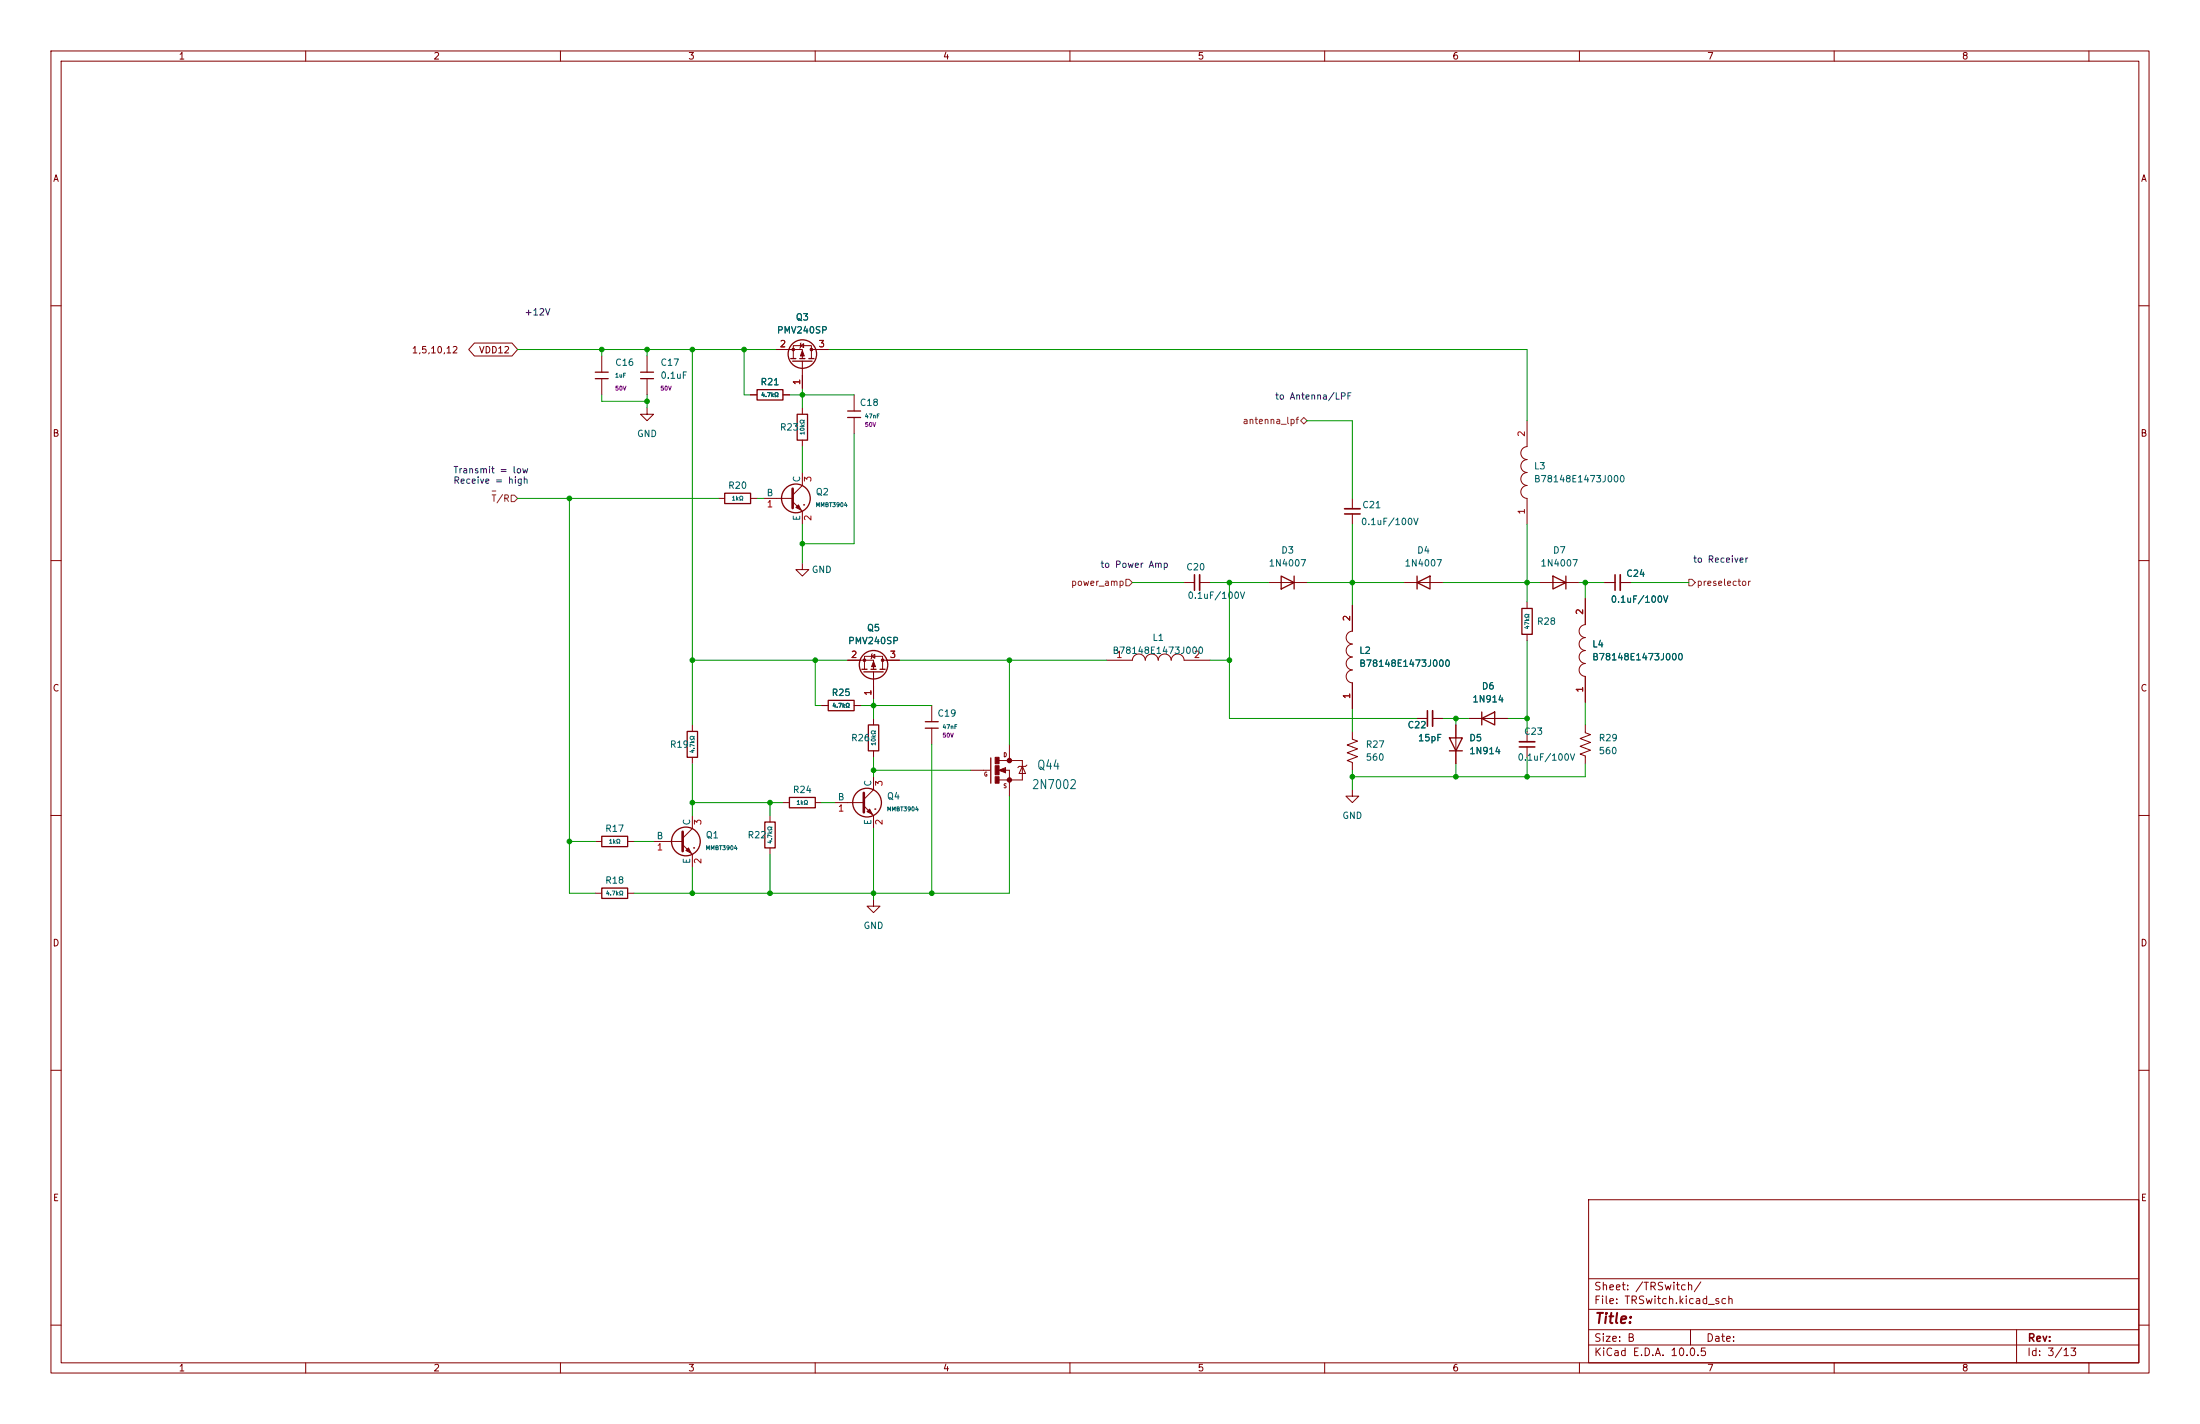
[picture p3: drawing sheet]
<svg xmlns="http://www.w3.org/2000/svg" width="432mm" height="279mm" viewBox="0 0 432 279" stroke-linecap="round" stroke-linejoin="round" font-family="sans-serif">
<g fill="none" stroke="#840000" stroke-width=".2">
<path d="M10 10h411.8v259.4h-411.8zM12 12h407.8v255.4h-407.8zM60 10v2M110 10v2M160 10v2M210 10v2M260 10v2M310 10v2M360 10v2M410 10v2M10 60h2M93.1 67.3h7.4l1.1 1.3-1.1 1.3h-7.4l-1.1-1.3z"/>
<path d="M118.1 69.9v3.1M118.1 74.3v3.2M127 69.9v3.1M127 74.3v3.2M147.3 77.5h1.3M152.4 68.6h5.1v1.8M153.7 77.5h1.2M155.7 70.4v-2.6h3.6v2.6M157.1 67.8l.6-.4v.8zM157.2 67.3l-.2 1M157.5 70.9v5.3M159.3 68.6h3.3"/>
<path d="M167.6 77.5v3.1M419.8 60h2M127 80v1.3h1.3l-1.3 1.3-1.3-1.3h1.3M141 97.8h1.2M147.3 97.8h1.3M149.9 97.8h5.7M155.6 98.4l1.9 1.9v2.6M157.5 92.7v2.6l-1.9 1.9M157.5 80v1.3M157.5 86.4v1.2M157.7 99.1h.1M167.6 81.9v3.2"/>
<path d="M265.4 97.8v2M299.7 82.6v5a1.27 1.27 0 0 0-1.2 1.3 1.27 1.27 0 0 0 1.2 1.3 1.27 1.27 0 0 0-1.2 1.2 1.27 1.27 0 0 0 1.2 1.3 1.27 1.27 0 0 0-1.2 1.3 1.27 1.27 0 0 0 1.2 1.3 1.27 1.27 0 0 0-1.2 1.2 1.27 1.27 0 0 0 1.2 1.3v5.1M10 110h2M157.5 110.5v1.3h1.2l-1.2 1.2-1.3-1.2h1.3M232.4 114.3h2M235.5 114.3h2M248.9 114.3h7.6M265.4 118.7v5.1a1.27 1.27 0 0 0-1.2 1.3 1.27 1.27 0 0 0 1.2 1.3 1.27 1.27 0 0 0-1.2 1.2 1.27 1.27 0 0 0 1.2 1.3 1.27 1.27 0 0 0-1.2 1.3 1.27 1.27 0 0 0 1.2 1.3 1.27 1.27 0 0 0-1.2 1.2 1.27 1.27 0 0 0 1.2 1.3v5.1M265.4 100.8v2.1M275.6 114.3h7.6M299.7 118.1v1.3M302.3 114.3h7.6"/>
<path d="M311.1 117.5v5.1a1.27 1.27 0 0 0-1.2 1.2 1.27 1.27 0 0 0 1.2 1.3M315 114.3h2M318 114.3h2M419.8 110h2M161.3 138.4h1.3M166.4 129.5h5v1.8M167.6 138.4h1.3M169.7 131.3v-2.5h3.5v2.5M171.1 128.8l.6-.4v.8zM171.2 128.3l-.3 1M171.4 131.8v5.4M173.2 129.5h3.3"/>
<path d="M182.9 138.4v3.2M217.2 129.5h5a1.27 1.27 0 0 1 1.3-1.2 1.27 1.27 0 0 1 1.3 1.2 1.27 1.27 0 0 1 1.3-1.2 1.27 1.27 0 0 1 1.2 1.2 1.27 1.27 0 0 1 1.3-1.2 1.27 1.27 0 0 1 1.3 1.2 1.27 1.27 0 0 1 1.2-1.2 1.27 1.27 0 0 1 1.3 1.2h5.1M299.7 124.5v1.2M311.1 125.1a1.27 1.27 0 0 0-1.2 1.3 1.27 1.27 0 0 0 1.2 1.2 1.27 1.27 0 0 0-1.2 1.3 1.27 1.27 0 0 0 1.2 1.3 1.27 1.27 0 0 0-1.2 1.2 1.27 1.27 0 0 0 1.2 1.3v5.1M10 160h2M135.9 142.2v1.3M135.9 148.6v1.3M153.7 157.5h1.2M160 157.5h1.3M163.8 157.5h5.7M169.5 158.1l1.9 1.9v2.6M171.4 141v1.2"/>
<path d="M171.4 147.3v1.3M171.4 152.4v2.5l-1.9 1.9M171.7 158.8h.1M182.9 142.9v3.2M190.5 151.1h3.8M196.1 151.1l1.3-.5v1zM196.1 149.2h4.6v3.8h-4.6M197.2 151.1h.9v5.1M198.1 146.1v3.1M200.7 150.4l.6 1.4h-1.3zM201.5 150.1l-.2 .3h-1.3l-.2 .2M265.4 143.5v1.5l1 .4-2 .8 2 .7-2 .8 2 .8-2 .7 1 .4v1.5"/>
<path d="M265.4 154.9v1.3h1.3l-1.3 1.3-1.2-1.3h1.2M278.1 141h2.1M281.2 141h2M285.7 142.2v7.7M288.3 141h7.6M299.7 143.5v2M299.7 146.6v2M311.1 142.2v1.6l1.1 .3-2.1 .8 2.1 .8-2.1 .7 2.1 .8-2.1 .8 1 .3v1.6M419.8 160h2M116.8 165.1h1.3M116.8 175.3h1.3M123.2 165.1h1.3"/>
<path d="M123.2 175.3h1.3M128.3 165.1h5.7M134 165.7l1.9 1.9v2.6M135.9 160v2.6l-1.9 1.9M136.1 166.4h.1M151.1 160v1.3M151.1 166.4v1.2M171.4 176.5v1.3h1.3l-1.3 1.3-1.2-1.3h1.2M10 210h2M419.8 210h2M311.8 235.4h108v32h-108zM10 260h2"/>
<path d="M311.8 256.9h108M311.8 250.9h108M419.8 260h2M60 267.4v2M110 267.4v2M160 267.4v2M210 267.4v2M260 267.4v2M310 267.4v2M311.8 263.9h108M311.8 260.9h108M331.8 260.9v3"/>
<path d="M360 267.4v2M395.8 260.9v6.5M410 267.4v2"/>
</g>
<path d="M155.6 95.9v3.8M169.5 155.6v3.8M134 163.2v3.8" fill="none" stroke="#840000" stroke-width=".51"/>
<g fill="none" stroke="#840000" stroke-width=".25">
<path d="M116.8 73h2.6M116.8 74.3h2.6M125.7 73h2.6M125.7 74.3h2.6M148.6 76.5h5.1v2h-5.1zM155.2 70.4h1M155.6 70.9h3.8M157 70.4h1M158.7 70.4h1.1M142.2 96.8h5.1v2h-5.1zM156.5 81.3h2v5.1h-2zM166.4 80.6h2.5"/>
<path d="M166.4 81.9h2.5M251.5 113l2.5 1.3-2.5 1.3zM254 113v2.6M278.1 114.3l2.6-1.3v2.6zM278.1 113v2.6M298.7 119.4h2v5.1h-2zM304.8 113l2.5 1.3-2.5 1.3zM307.3 113v2.6M162.6 137.4h5v2h-5zM169.2 131.3h1M169.5 131.8h3.9M170.9 131.3h1.1"/>
<path d="M172.7 131.3h1M290.8 139.7v2.5M134.9 143.5h2v5.1h-2zM154.9 156.5h5.1v2h-5.1zM170.4 142.2h2.1v5.1h-2.1zM181.6 141.6h2.5M181.6 142.9h2.5M194.5 148.7v5M284.5 144.8h2.5l-1.3 2.5zM284.5 147.3h2.5M290.8 141l2.6-1.3v2.5zM118.1 164.1h5.1v2h-5.1z"/>
<path d="M118.1 174.2h5.1v2.1h-5.1zM150.1 161.3h2v5.1h-2z"/>
<circle cx="157.5" cy="69.5" r="2.79"/>
<circle cx="156.2" cy="97.8" r="2.82"/>
<circle cx="171.4" cy="130.4" r="2.79"/>
<circle cx="170.2" cy="157.5" r="2.82"/>
<circle cx="134.6" cy="165.1" r="2.82"/>
</g>
<g fill="#840000" stroke="#840000" stroke-width=".2">
<path d="M156.2 99.6l.5-.5 .5 1z"/>
<path d="M171.4 129.8l.4 1h-.7z"/>
<path d="M170.7 158.8l.5 1-1-.5z"/>
<path d="M157.5 68.8l.4 1.1h-.8z"/>
<path d="M134.6 166.9l.5-.5 .5 1z"/>
<path d="M195.3 148.6h.8v1.3h-.8z"/>
<path d="M195.3 150.2h.8v1.8h-.8z"/>
<path d="M195.3 152.4h.8v1.3h-.8z"/>
<circle cx="173.2" cy="129.5" r=".25"/>
<circle cx="169.7" cy="129.5" r=".25"/>
<circle cx="159.3" cy="68.6" r=".25"/>
<circle cx="155.7" cy="68.6" r=".25"/>
</g>
<path d="M234.4 112.8v3M263.9 100.8h3.1M317 112.8v3M280.2 139.4v3.1M197.2 150.9l-.9 .2 .9 .3v-.3h-.2M298.2 146.6h3" fill="none" stroke="#840000" stroke-width=".3"/>
<path d="M263.9 99.8h3.1M235.5 112.8v3M318 112.8v3M281.2 139.4v3.1M298.2 145.5h3" fill="none" stroke="#840000" stroke-width=".33"/>
<g fill="#840000" stroke="#840000" stroke-width=".41">
<circle cx="198.1" cy="149.2" r=".33"/>
<circle cx="198.1" cy="153" r=".33"/>
</g>
<path d="M96.6 96.3h.7M100.3 97.2h.7l.6 .6-.6 .6h-.7zM255.3 82.6l.6-.7 .6 .7-.6 .6zM221 113.7h.6l.6 .6-.6 .6h-.6zM331.5 113.7h.6l.6 .6-.6 .6h-.6z" fill="none" stroke="#725600" stroke-width=".2"/>
<g fill="none" stroke="#009600" stroke-width=".2">
<path d="M101.6 68.6h50.8M118.1 68.6v1.3M118.1 77.5v1.2h8.9M127 68.6v1.3M127 77.5v2.5M135.9 68.6v73.6M146 68.6v8.9h1.3M154.9 77.5h12.7M157.5 76.2v3.8M162.6 68.6h137.1v14M101.6 97.8h39.4M111.8 97.8v77.5h5"/>
<path d="M148.6 97.8h1.3M157.5 87.6v5.1M167.6 85.1v21.6h-10.1M256.5 82.6h8.9v15.2M157.5 102.9v7.6M222.2 114.3h10.2M237.5 114.3h11.4M241.3 114.3v26.7h36.8M256.5 114.3h19.1M265.4 102.9v15.8M283.2 114.3h19.1M299.7 102.9v15.2"/>
<path d="M309.9 114.3h5.1M311.1 114.3v3.2M320 114.3h11.5M135.9 129.5h30.5M160 129.5v8.9h1.3M168.9 138.4h14M171.4 137.2v3.8M176.5 129.5h40.7M198.1 129.5v16.6M237.5 129.5h3.8M265.4 139.1v4.4M299.7 125.7v17.8"/>
<path d="M311.1 137.8v4.4M135.9 149.9v10.1M135.9 157.5h17.8M151.1 157.5v2.5M161.3 157.5h2.5M171.4 148.6v3.8M171.4 151.1h19.1M182.9 146.1v29.2M198.1 156.2v19.1h-73.6M265.4 151.1v3.8M283.2 141h5.1M285.7 141v1.2"/>
<path d="M285.7 149.9v2.5M295.9 141h3.8M299.7 148.6v3.8M311.1 149.9v2.5h-45.7M111.8 165.1h5M124.5 165.1h3.8M135.9 170.2v5.1M151.1 167.6v7.7M171.4 162.6v13.9"/>
</g>
<g fill="#009600" stroke="#009600" stroke-width=".2">
<circle cx="111.8" cy="97.8" r=".46"/>
<circle cx="157.5" cy="77.5" r=".46"/>
<circle cx="157.5" cy="106.7" r=".46"/>
<circle cx="135.9" cy="68.6" r=".46"/>
<circle cx="146" cy="68.6" r=".46"/>
<circle cx="118.1" cy="68.6" r=".46"/>
<circle cx="127" cy="68.6" r=".46"/>
<circle cx="127" cy="78.7" r=".46"/>
<circle cx="285.7" cy="152.4" r=".46"/>
<circle cx="265.4" cy="152.4" r=".46"/>
<circle cx="285.7" cy="141" r=".46"/>
<circle cx="311.1" cy="114.3" r=".46"/>
<circle cx="299.7" cy="114.3" r=".46"/>
<circle cx="299.7" cy="141" r=".46"/>
<circle cx="299.7" cy="152.4" r=".46"/>
<circle cx="151.1" cy="175.3" r=".46"/>
<circle cx="151.1" cy="157.5" r=".46"/>
<circle cx="160" cy="129.5" r=".46"/>
<circle cx="135.9" cy="129.5" r=".46"/>
<circle cx="135.9" cy="175.3" r=".46"/>
<circle cx="111.8" cy="165.1" r=".46"/>
<circle cx="135.9" cy="157.5" r=".46"/>
<circle cx="241.3" cy="129.5" r=".46"/>
<circle cx="241.3" cy="114.3" r=".46"/>
<circle cx="265.4" cy="114.3" r=".46"/>
<circle cx="198.1" cy="129.5" r=".46"/>
<circle cx="171.4" cy="151.1" r=".46"/>
<circle cx="182.9" cy="175.3" r=".46"/>
<circle cx="171.4" cy="175.3" r=".46"/>
<circle cx="171.4" cy="138.4" r=".46"/>
</g>
<text font-size="2" fill="#840000" x="312.8" y="260.2">Title:</text>
<g font-size="1.8" fill="#006464">
<text x="202.4" y="155.3">2N7002</text>
<text x="203.4" y="151.5">Q44</text>
</g>
<g font-size="1.5" fill="#840000">
<text x="312.8" y="256.2">File: TRSwitch.kicad_sch</text>
<text x="312.8" y="253.5">Sheet: /TRSwitch/</text>
<text x="312.8" y="263.6">Size: B</text>
<text x="334.8" y="263.6">Date:</text>
<text x="397.8" y="263.6">Rev:</text>
<text x="312.8" y="266.4">KiCad E.D.A. 10.0.5</text>
<text x="397.8" y="266.4">Id: 3/13</text>
</g>
<g font-size="1.3" fill="#840000">
<text x="35" y="12">1</text>
<text x="85" y="12">2</text>
<text x="135" y="12">3</text>
<text x="185" y="12">4</text>
<text x="235" y="12">5</text>
<text x="285" y="12">6</text>
<text x="335" y="12">7</text>
<text x="385" y="12">8</text>
<text x="10.3" y="36">A</text>
<text x="420.1" y="36">A</text>
<text x="80.7" y="69.6">1,5,10,12</text>
<text x="93.9" y="69.6">VDD12</text>
<text x="10.2" y="86">B</text>
<text x="420" y="86">B</text>
<text x="10.2" y="136">C</text>
<text x="420" y="136">C</text>
<text x="10.2" y="186">D</text>
<text x="420" y="186">D</text>
<text x="10.3" y="236">E</text>
<text x="420.1" y="236">E</text>
<text x="35" y="269.4">1</text>
<text x="85" y="269.4">2</text>
<text x="135" y="269.4">3</text>
<text x="185" y="269.4">4</text>
<text x="235" y="269.4">5</text>
<text x="285" y="269.4">6</text>
<text x="335" y="269.4">7</text>
<text x="385" y="269.4">8</text>
</g>
<g font-size="1.3" fill="#0000c2">
<text x="102.8" y="62.2">+12V</text>
<text x="250.2" y="78.7">to Antenna/LPF</text>
<text x="88.9" y="93.2">Transmit = low</text>
<text x="88.9" y="95.2">Receive = high</text>
<text x="215.9" y="111.7">to Power Amp</text>
<text x="332.2" y="110.7">to Receiver</text>
</g>
<g font-size="1.3" fill="#006464">
<text x="152.4" y="65.7">PMV240SP</text>
<text x="156.1" y="63.2">Q3</text>
<text x="120.6" y="72.1">C16</text>
<text x="129.5" y="72.1">C17</text>
<text x="129.5" y="74.6">0.1uF</text>
<text x="149.2" y="75.9">R21</text>
<text x="168.6" y="80">C18</text>
<text x="124.9" y="86.1">GND</text>
<text x="153" y="84.8">R23</text>
<text x="157.3" y="94.7" transform="rotate(-90 157.3 94.7)">C</text>
<text x="301" y="92.4">L3</text>
<text x="301" y="94.9">B78148E1473J000</text>
<text x="142.8" y="96.2">R20</text>
<text x="150.4" y="97.7">B</text>
<text x="160" y="97.5">Q2</text>
<text x="267.3" y="100">C21</text>
<text x="157.3" y="102.3" transform="rotate(-90 157.3 102.3)">E</text>
<text x="267" y="103.3">0.1uF/100V</text>
<text x="159.2" y="112.7">GND</text>
<text x="232.7" y="112.2">C20</text>
<text x="248.9" y="111.5">1N4007</text>
<text x="251.4" y="108.9">D3</text>
<text x="275.6" y="111.5">1N4007</text>
<text x="278" y="108.9">D4</text>
<text x="302.3" y="111.5">1N4007</text>
<text x="304.7" y="108.9">D7</text>
<text x="319.1" y="113.5">C24</text>
<text x="233" y="117.8">0.1uF/100V</text>
<text x="316" y="118.6">0.1uF/100V</text>
<text x="170.1" y="124.2">Q5</text>
<text x="301.6" y="122.9">R28</text>
<text x="166.4" y="126.7">PMV240SP</text>
<text x="218.3" y="128.6">B78148E1473J000</text>
<text x="226.1" y="126.1">L1</text>
<text x="266.7" y="128.6">L2</text>
<text x="266.7" y="131.1">B78148E1473J000</text>
<text x="312.4" y="127.3">L4</text>
<text x="312.4" y="129.9">B78148E1473J000</text>
<text x="163.1" y="136.9">R25</text>
<text x="290.7" y="135.6">D6</text>
<text x="183.9" y="140.9">C19</text>
<text x="276.2" y="143.2">C22</text>
<text x="288.9" y="138.1">1N914</text>
<text x="131.4" y="147">R19</text>
<text x="166.9" y="145.7">R26</text>
<text x="268" y="147">R27</text>
<text x="268" y="149.6">560</text>
<text x="278.2" y="145.7">15pF</text>
<text x="288.3" y="145.7">D5</text>
<text x="288.3" y="148.3">1N914</text>
<text x="297.7" y="149.6">0.1uF/100V</text>
<text x="299" y="144.5">C23</text>
<text x="313.7" y="145.7">R29</text>
<text x="313.7" y="148.3">560</text>
<text x="155.5" y="155.9">R24</text>
<text x="171.3" y="154.4" transform="rotate(-90 171.3 154.4)">C</text>
<text x="164.3" y="157.3">B</text>
<text x="171.3" y="162" transform="rotate(-90 171.3 162)">E</text>
<text x="174" y="157.2">Q4</text>
<text x="263.4" y="161">GND</text>
<text x="118.7" y="163.5">R17</text>
<text x="128.8" y="165">B</text>
<text x="135.8" y="162.1" transform="rotate(-90 135.8 162.1)">C</text>
<text x="138.4" y="164.8">Q1</text>
<text x="146.6" y="164.8">R22</text>
<text x="118.7" y="173.7">R18</text>
<text x="135.8" y="169.6" transform="rotate(-90 135.8 169.6)">E</text>
<text x="169.4" y="182.6">GND</text>
</g>
<g font-size="1.3" fill="#a90000">
<text x="152.9" y="68.4">2</text>
<text x="160.6" y="68.4">3</text>
<text x="157.3" y="75.7" transform="rotate(-90 157.3 75.7)">1</text>
<text x="299.6" y="85.8" transform="rotate(-90 299.6 85.8)">2</text>
<text x="159.5" y="94.7" transform="rotate(-90 159.5 94.7)">3</text>
<text x="150.4" y="99.9">1</text>
<text x="299.6" y="101.1" transform="rotate(-90 299.6 101.1)">1</text>
<text x="159.5" y="102.3" transform="rotate(-90 159.5 102.3)">2</text>
<text x="265.3" y="122" transform="rotate(-90 265.3 122)">2</text>
<text x="311" y="120.7" transform="rotate(-90 311 120.7)">2</text>
<text x="166.9" y="129.4">2</text>
<text x="174.5" y="129.4">3</text>
<text x="219" y="129.4">1</text>
<text x="234.2" y="129.4">2</text>
<text x="171.3" y="136.6" transform="rotate(-90 171.3 136.6)">1</text>
<text x="265.3" y="137.3" transform="rotate(-90 265.3 137.3)">1</text>
<text x="311" y="136" transform="rotate(-90 311 136)">1</text>
<text x="173.5" y="154.4" transform="rotate(-90 173.5 154.4)">3</text>
<text x="164.4" y="159.5">1</text>
<text x="128.8" y="167.2">1</text>
<text x="138" y="162" transform="rotate(-90 138 162)">3</text>
<text x="173.5" y="162" transform="rotate(-90 173.5 162)">2</text>
<text x="138" y="169.6" transform="rotate(-90 138 169.6)">2</text>
</g>
<g font-size="1.3" fill="#725600">
<text x="243.8" y="83.5">antenna_lpf</text>
<text x="96.3" y="98.8">T/R</text>
<text x="210.1" y="115.3">power_amp</text>
<text x="332.9" y="115.3">preselector</text>
</g>
<g font-size=".8" fill="#006464">
<text x="120.6" y="74.3">1uF</text>
<text x="149.3" y="78.1">4.7kΩ</text>
<text x="169.7" y="82.3">47nF</text>
<text x="158.1" y="85.4" transform="rotate(-90 158.1 85.4)">10kΩ</text>
<text x="143.5" y="98.4">1kΩ</text>
<text x="160" y="99.7">MMBT3904</text>
<text x="300.3" y="123.5" transform="rotate(-90 300.3 123.5)">47kΩ</text>
<text x="163.3" y="139">4.7kΩ</text>
<text x="184.9" y="143.2">47nF</text>
<text x="136.5" y="147.9" transform="rotate(-90 136.5 147.9)">4.7kΩ</text>
<text x="172.1" y="146.4" transform="rotate(-90 172.1 146.4)">10kΩ</text>
<text x="156.2" y="158.1">1kΩ</text>
<text x="174" y="159.4">MMBT3904</text>
<text x="119.4" y="165.7">1kΩ</text>
<text x="138.4" y="167">MMBT3904</text>
<text x="151.7" y="165.6" transform="rotate(-90 151.7 165.6)">4.7kΩ</text>
<text x="118.8" y="175.9">4.7kΩ</text>
</g>
<g font-size=".8" fill="#840084">
<text x="120.6" y="76.8">50V</text>
<text x="129.5" y="76.8">50V</text>
<text x="169.7" y="83.9">50V</text>
<text x="184.9" y="144.9">50V</text>
</g>
<g font-size=".8" fill="#840000">
<text x="196.9" y="148.7">D</text>
<text x="193.1" y="152.5">G</text>
<text x="196.9" y="154.8">S</text>
</g>
</svg>
